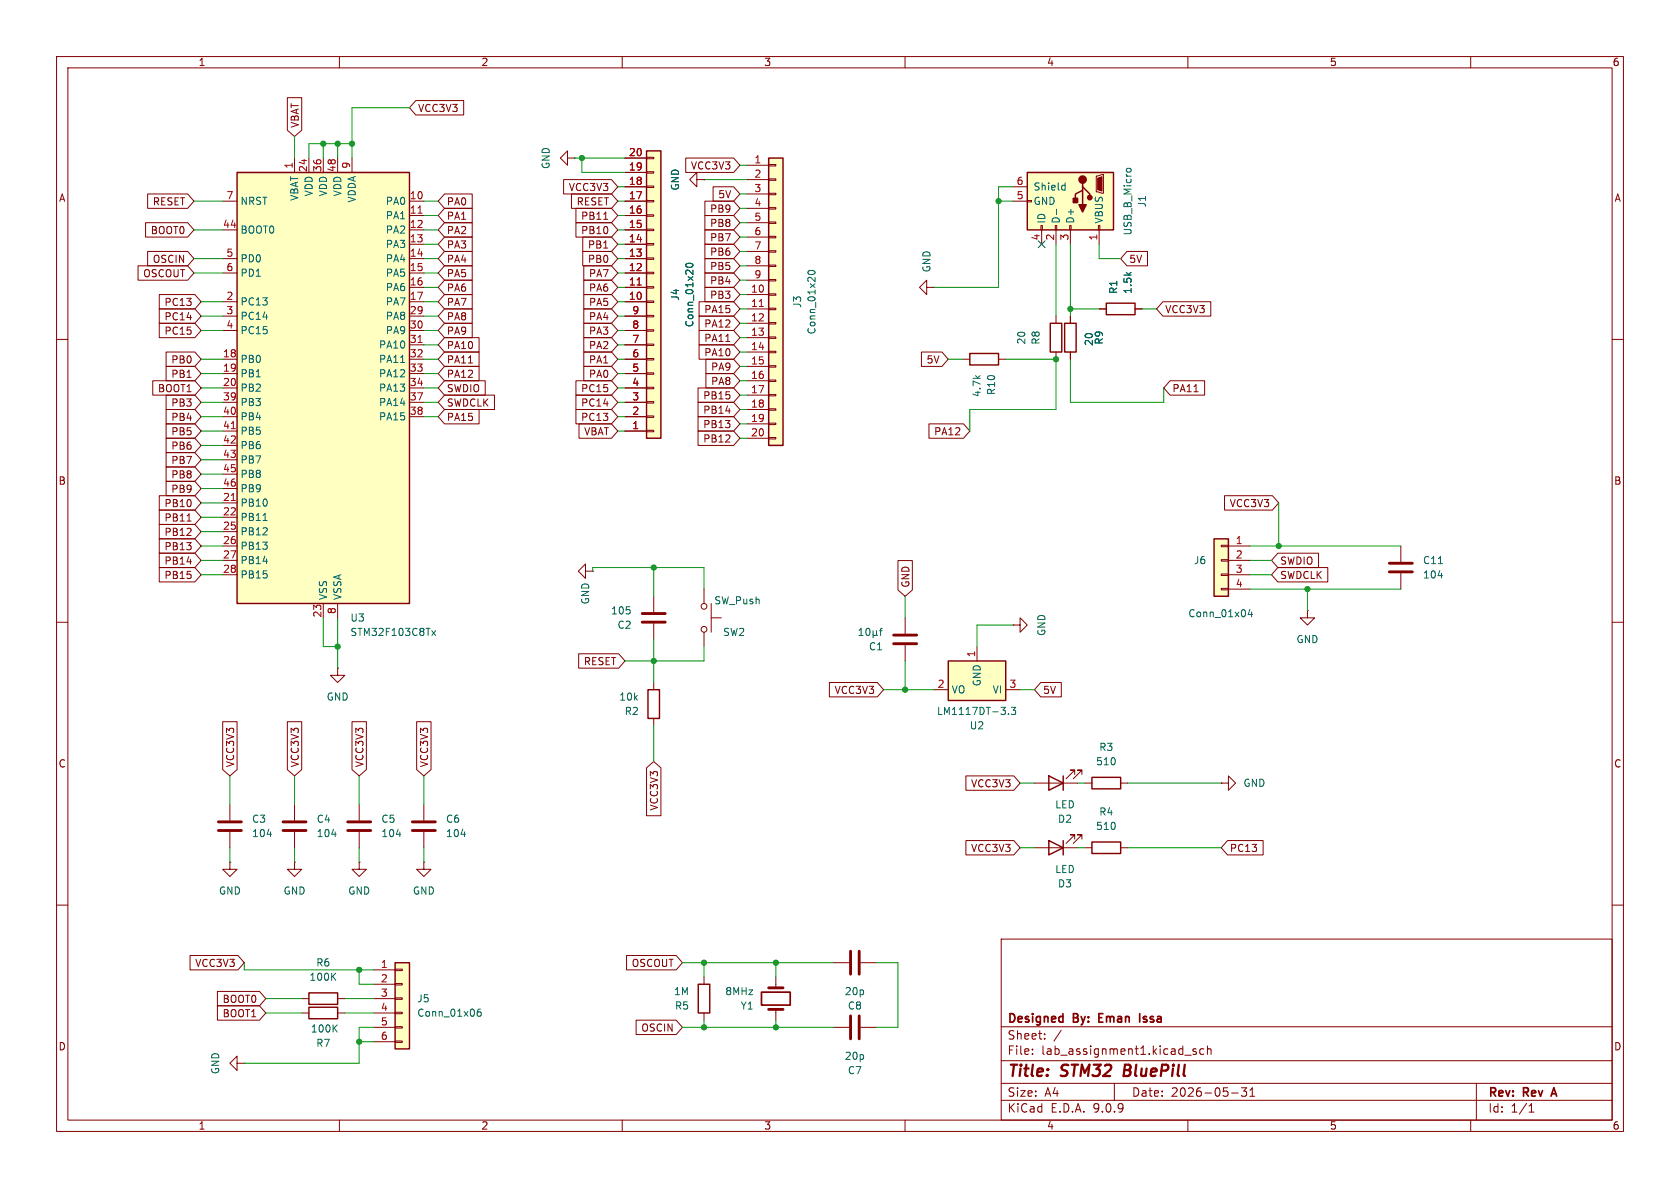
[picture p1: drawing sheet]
<svg xmlns="http://www.w3.org/2000/svg" width="297mm" height="210mm" viewBox="0 0 297 210" stroke-linecap="round" stroke-linejoin="round" font-family="sans-serif">
<g fill="none" stroke="#840000" stroke-width=".18">
<path d="M10 10h277v190h-277zM12 12h273v186h-273zM60 10v2M110 10v2M160 10v2M210 10v2M260 10v2M10 60h2M285 60h2M10 110h2M160 109.2v2.8M160 114v2.8"/>
<path d="M285 110h2M182.9 138.4h7.6M190 136.9v-.8h-.8h.8l-1.5 1.6M191.3 136.9v-.8h-.8h.8l-1.6 1.6M10 160h2M177 166h108v32h-108zM285 160h2M60 198v2M110 198v2M160 198v2M177 194.5h108M177 191.5h108"/>
<path d="M177 187.5h108M177 181.5h108M182.5 186.3v.1M182.5 185.5v.1M184.7 183.6v.1M184.7 182.8v.1M187.6 182.1l-1.3 2M197 191.5v3M209.5 186.5h1.1M210 198v2M211.5 185.5l-.4-.1-.2 .2 .1 .2 .5 .2v.3h-.6M212.8 185.5l-.4-.1-.3 .3v.4l.1 .2h.6"/>
<path d="M213.5 185.5l.2-.1 .3 .1 .1 .9M213.5 184.9v1.5M217.7 193.2h1.2M219.5 192.3h.9l-.5 .6 .4 .1v.7l-.2 .1h-.4l-.2-.1M221 193.8h.8M221 192.7l.4-.4v1.5M260 198v2M261 191.5v6.5M270.3 196.6h.9M270.3 195.5l.4-.4v1.5"/>
</g>
<path d="M194.3 179.9h.5M195 179.2h-.7v1.5h.7M201.5 179.2v1.5M202.2 179.8v.3M202.1 180.6l.2 .1M274.3 193.4h.8M274.7 192.3l-.5 1.5" fill="none" stroke="#840000" stroke-width=".3"/>
<path d="M198.9 188.2l-.3 2h.8" fill="none" stroke="#840000" stroke-width=".4"/>
<path d="M158 113.8h4.1M158 112.3h4.1" fill="none" stroke="#840000" stroke-width=".51"/>
<path d="M151.9 112.3h.7M151.9 111.4l.3-.3v1.2M153.3 111.1h.1a.68 .68 0 0 1 .4 .6 .68 .68 0 0 1-.4 .6 .84 .84 0 0 1-.1-1.2zM154.3 112.2l.2 .1h.3l.1-.1M154.3 111.5v1.3M154.9 112.2l.2 .1M154.9 111.5v.7M155.5 111.5h.5M156 111.1l-.3 .2v1" fill="none" stroke="#006464" stroke-width=".18"/>
<path d="M185.4 137.2l2.6 1.2-2.6 1.3zM188 137.2v2.5" fill="none" stroke="#840000" stroke-width=".25"/>
<path d="M181.6 30.5h15.2v10.1h-15.2z" fill="#ffffc2"/>
<path d="M181.6 30.5h15.2v10.1h-15.2zM191.4 32.4v.6l1.3 1.3v.6M191.4 33v.7l-1.3 .6v1.3M191.4 33.7v2.5M188.2 57.2h2v5h-2zM171.4 62.5h5.1v2h-5.1zM185.4 148.6l2.6 1.3-2.6 1.2zM188 148.6v2.5M54.6 175.5h5.1v2h-5.1z" fill="none" stroke="#840000" stroke-width=".25"/>
<g fill="none" stroke="#840000" stroke-width=".18">
<path d="M179.1 33h2.5M179.1 35.6h2.5M181.6 35.4h.8v.3h-.8zM184 39.9h.3v.7h-.3zM186.6 39.9h.2v.7h-.2zM189.1 39.9h.3v.7h-.3zM193.8 31.1l1.3-.2v3.3l-1.3-.3zM194.2 39.9h.2v.7h-.2zM184.1 40.6v2.6M186.7 40.6v2.6M189.2 40.6v2.6M189.2 55.9v1.3"/>
<path d="M194.3 40.6v2.6M170.2 63.5h1.2M176.5 63.5h1.3M189.2 62.2v1.3M59.7 118.1v1.3h1.3l-1.3 1.3-1.3-1.3h1.3M59.7 118.1h.1M231.1 108v1.2h1.3l-1.3 1.3-1.2-1.3h1.2M231.1 108h.1M40.6 142.2v2.8M40.6 147.1v2.8M52.1 142.2v2.8M52.1 147.1v2.8"/>
<path d="M182.9 149.9h7.6M190 148.3v-.7h-.8h.8l-1.5 1.5M191.3 148.3v-.7h-.8h.8l-1.6 1.5M53.3 176.5h1.3M59.7 176.5h1.3M137.2 172.7v1.9M137.2 178.4v1.9M147.3 170.2h2.8M152.1 170.2h2.8M147.3 181.6h2.8M152.1 181.6h2.8"/>
</g>
<path d="M194.1 31.5l.7-.3v2.6l-.7-.3z" fill="#840000" stroke="#840000" stroke-width=".18"/>
<g fill="#840000" stroke="#840000" stroke-width=".25">
<path d="M189.7 35.1h.8v.7h-.8z"/>
<path d="M190.8 36.2h1.2l-.6 1.3z"/>
<circle cx="191.4" cy="31.7" r=".63"/>
<circle cx="192.7" cy="34.9" r=".38"/>
</g>
<path d="M186.8 37v1M187.9 32.8h.4M188.3 32.3v1.3M188.3 33.5l-.4 .1M199.1 30.2l.1-.3 .2-.1h.4l.2 .4M47.2 147.5h.8M58.7 147.5h.7M58.8 172.6l.6 .7M59.4 172l-.8 .8" fill="none" stroke="#006464" stroke-width=".18"/>
<path d="M38.6 145.3h4.1M38.6 146.8h4.1M50 145.3h4.1M50 146.8h4.1M135.9 174.6h2.5M135.9 178.4h2.5M150.4 168.1v4.1M150.4 179.6v4M151.9 168.1v4.1M151.9 179.6v4" fill="none" stroke="#840000" stroke-width=".51"/>
<path d="M134.6 175.4h5.1v2.3h-5.1z" fill="none" stroke="#840000" stroke-width=".3"/>
<path d="M167.6 116.8h10.2v7h-10.2z" fill="#ffffc2"/>
<path d="M167.6 116.8h10.2v7h-10.2z" fill="none" stroke="#840000" stroke-width=".25"/>
<path d="M115.6 105.4v2.8M115.6 110.2v2.8M172.7 114.3v2.5M165.1 121.9h2.5M177.8 121.9h2.5M40.6 152.4v1.3h1.3l-1.3 1.2-1.2-1.2h1.2M40.6 152.4h.1M52.1 152.4v1.3h1.2l-1.2 1.2-1.3-1.2h1.3M52.1 152.4h.1" fill="none" stroke="#840000" stroke-width=".18"/>
<path d="M178.3 126.2v.1M178.8 125h.8l-.5 .5 .4 .1v.6l-.2 .1-.5-.1" fill="none" stroke="#006464" stroke-width=".18"/>
<path d="M113.5 110h4.1M113.5 108.5h4.1" fill="none" stroke="#840000" stroke-width=".51"/>
<path d="M214.6 95.3h2.6v10.1h-2.6z" fill="#ffffc2"/>
<path d="M195.6 53.6h5.1v2h-5.1zM214.6 95.3h2.6v10.1h-2.6z" fill="none" stroke="#840000" stroke-width=".25"/>
<g fill="none" stroke="#840000" stroke-width=".18">
<path d="M194.3 54.6h1.3M200.7 54.6h1.2M215.9 96.4h1.3v.2h-1.3zM215.9 98.9h1.3v.3h-1.3zM217.2 96.5h3.8M217.2 99.1h3.8M215.9 101.5h1.3v.2h-1.3zM215.9 104h1.3v.3h-1.3zM217.2 101.6h3.8M217.2 104.1h3.8M63.5 142.2v2.8M63.5 147.1v2.8"/>
<path d="M74.9 152.4v1.3h1.3l-1.3 1.2-1.2-1.2h1.2M74.9 152.4h.1"/>
</g>
<path d="M221 107.7l-.3 .9h.7M221.3 108.2v.8M70.1 147.5h.8" fill="none" stroke="#006464" stroke-width=".18"/>
<path d="M61.5 145.3h4M61.5 146.8h4" fill="none" stroke="#840000" stroke-width=".51"/>
<path d="M135.9 27.9h2.5v50.8h-2.5z" fill="#ffffc2"/>
<path d="M135.9 27.9h2.5v50.8h-2.5z" fill="none" stroke="#840000" stroke-width=".25"/>
<g fill="none" stroke="#840000" stroke-width=".18">
<path d="M132.1 29.2h3.8M132.1 31.8h3.8M132.1 34.3h3.8M132.1 36.8h3.8M132.1 39.4h3.8M135.9 29.1h1.3v.2h-1.3zM135.9 31.6h1.3v.3h-1.3zM135.9 34.2h1.3v.2h-1.3zM135.9 36.7h1.3v.3h-1.3zM135.9 39.2h1.3v.3h-1.3zM132.1 41.9h3.8M132.1 44.5h3.8"/>
<path d="M132.1 47h3.8M132.1 49.5h3.8M132.1 52.1h3.8M132.1 54.6h3.8M132.1 57.2h3.8M132.1 59.7h3.8M135.9 41.8h1.3v.2h-1.3zM135.9 44.3h1.3v.3h-1.3zM135.9 46.9h1.3v.2h-1.3zM135.9 49.4h1.3v.3h-1.3zM135.9 51.9h1.3v.3h-1.3zM135.9 54.5h1.3v.2h-1.3z"/>
<path d="M135.9 57h1.3v.3h-1.3zM135.9 59.6h1.3v.2h-1.3zM163.8 50.8v-1.3l-1.2 1.3 1.2 1.3v-1.3h1.3M165.1 50.8h.1M132.1 62.2h3.8M132.1 64.8h3.8M132.1 67.3h3.8M132.1 69.9h3.8M132.1 72.4h3.8M132.1 74.9h3.8M132.1 77.5h3.8M135.9 62.1h1.3v.3h-1.3z"/>
<path d="M135.9 64.6h1.3v.3h-1.3zM135.9 67.2h1.3v.2h-1.3zM135.9 69.7h1.3v.3h-1.3zM135.9 72.3h1.3v.2h-1.3zM135.9 74.8h1.3v.3h-1.3zM135.9 77.3h1.3v.3h-1.3zM247.6 96.5v2.8M179.1 110.5h1.2v-1.3l1.3 1.3-1.3 1.3v-1.3M179.1 110.5h.1M247.6 101.3v2.8M63.5 152.4v1.3h1.3l-1.3 1.2-1.3-1.2h1.3M63.5 152.4h.1"/>
<path d="M74.9 142.2v2.8M74.9 147.1v2.8"/>
</g>
<path d="M134.2 54.2h.8" fill="none" stroke="#a90000" stroke-width=".18"/>
<path d="M142.9 48a.75 .75 0 0 1 1.2 .2 .72 .72 0 0 1-1.3-.1zM254.3 99.6h.7M254.2 101.8h.8M81.5 147.5h.8" fill="none" stroke="#006464" stroke-width=".18"/>
<path d="M245.6 99.6h4.1M245.6 101.1h4.1M72.9 145.3h4.1M72.9 146.8h4.1" fill="none" stroke="#840000" stroke-width=".51"/>
<path d="M69.8 170.2h2.6v15.2h-2.6z" fill="#ffffc2"/>
<path d="M185.7 57.2h2v5h-2zM114.6 121.9h2v5.1h-2zM193 137.4h5.1v2h-5.1zM193 148.8h5.1v2.1h-5.1zM54.6 178.1h5.1v2h-5.1zM69.8 170.2h2.6v15.2h-2.6zM123.4 174h2.1v5.1h-2.1z" fill="none" stroke="#840000" stroke-width=".25"/>
<g fill="none" stroke="#840000" stroke-width=".18">
<path d="M186.7 55.9v1.3M186.7 62.2v1.3M103.5 101v-1.3l-1.3 1.3 1.3 1.2v-1.2h1.3M104.8 101h.1M124.5 104.1v2.6M124.5 111.8v2.5M125.7 109.2h1.8M125.7 106.7v5.1M115.6 120.7v1.2M115.6 127v1.3M191.8 138.4h1.2M198.1 138.4h1.3"/>
<path d="M215.9 138.4h1.3v-1.2l1.2 1.2-1.2 1.3v-1.3M215.9 138.4h.1M191.8 149.9h1.2M198.1 149.9h1.3M53.3 179.1h1.3M59.7 179.1h1.3M66 171.5h3.8M66 174h3.8M66 176.5h3.8M66 179.1h3.8M69.8 171.3h1.3v.3h-1.3zM69.8 173.9h1.3v.2h-1.3z"/>
<path d="M69.8 176.4h1.3v.3h-1.3zM69.8 178.9h1.3v.3h-1.3zM124.5 172.7v1.3M124.5 179.1v1.2M41.9 188v-1.3l-1.3 1.3 1.3 1.2v-1.2h1.3M43.2 188h.1M66 181.6h3.8M66 184.2h3.8M69.8 181.5h1.3v.2h-1.3zM69.8 184h1.3v.3h-1.3z"/>
<circle cx="124.5" cy="107.2" r=".51"/>
<circle cx="124.5" cy="111.3" r=".51"/>
</g>
<path d="M85 178.4h-.4a.86 .86 0 0 0 0 1.2l.4-.1 .1-.4-.3-.2h-.2l-.2 .2M59.1 181.7l.5 .7M59.6 181.2l-.7 .7" fill="none" stroke="#006464" stroke-width=".18"/>
<path d="M41.9 30.5h30.5v76.2h-30.5z" fill="#ffffc2"/>
<path d="M41.9 30.5h30.5v76.2h-30.5z" fill="none" stroke="#840000" stroke-width=".25"/>
<g fill="none" stroke="#840000" stroke-width=".18">
<path d="M39.4 35.6h2.5M52.1 27.9v2.6M54.6 27.9v2.6M57.1 27.9v2.6M59.7 27.9v2.6M62.2 27.9v2.6M72.4 35.6h2.5M72.4 38.1h2.5M39.4 40.6h2.5M39.4 45.7h2.5M39.4 48.3h2.5M39.4 53.3h2.5"/>
<path d="M39.4 55.9h2.5M39.4 58.4h2.5M72.4 40.6h2.5M72.4 45.7h2.5M72.4 48.3h2.5M72.4 53.3h2.5M72.4 55.9h2.5M72.4 58.4h2.5M72.4 43.2h2.5M72.4 50.8h2.5M39.4 63.5h2.5M39.4 66h2.5"/>
<path d="M39.4 68.6h2.5M39.4 71.1h2.5M39.4 73.7h2.5M39.4 76.2h2.5M39.4 78.7h2.5M72.4 63.5h2.5M72.4 66h2.5M72.4 68.6h2.5M72.4 71.1h2.5M72.4 73.7h2.5M72.4 61h2.5M39.4 81.3h2.5"/>
<path d="M39.4 83.8h2.5M39.4 86.4h2.5M39.4 88.9h2.5M39.4 91.4h2.5M39.4 94h2.5M39.4 96.5h2.5M39.4 99.1h2.5M39.4 101.6h2.5M57.1 106.7v2.5M59.7 106.7v2.5"/>
</g>
<path d="M73.9 37.7h.7M40.9 75.8h.7M73.9 60.5h.7M40.9 88.5h.7" fill="none" stroke="#a90000" stroke-width=".18"/>
<path d="M70.8 64.1h.7M46.5 92h.7M76.3 111.5l.7 .8M77 111.5l-.7 .8" fill="none" stroke="#006464" stroke-width=".18"/>
<path d="M114.3 26.7h2.5v50.8h-2.5z" fill="#ffffc2"/>
<path d="M114.3 26.7h2.5v50.8h-2.5z" fill="none" stroke="#840000" stroke-width=".25"/>
<g fill="none" stroke="#840000" stroke-width=".18">
<path d="M50.8 17.3h2.5v5.7l-1.2 1.1-1.3-1.1zM73.5 17.8h8.5v2.5h-8.5l-1.1-1.2zM25.7 39.4h7.5l1.1 1.2-1.1 1.3h-7.5zM26.1 34.3h7.1l1.1 1.3-1.1 1.2h-7.1zM78.6 39.4h4.9v2.5h-4.9l-1.1-1.3zM78.6 36.8h4.9v2.6h-4.9l-1.1-1.3zM78.6 34.3h4.9v2.5h-4.9l-1.1-1.2zM99.6 31.7h8.5l1.1 1.3-1.1 1.3h-8.5zM100.3 27.9v-1.2l-1.2 1.2 1.2 1.3v-1.3h1.3M101 34.3h7.1l1.1 1.3-1.1 1.2h-7.1zM101.6 27.9h.1M101.8 39.4h6.3l1.1 1.2-1.1 1.3h-6.3z"/>
<path d="M101.8 36.8h6.3l1.1 1.3-1.1 1.3h-6.3zM106.7 38.8h.7M110.5 38.1h3.8M110.5 35.6h3.8M110.5 33h3.8M110.5 30.5h3.8M110.5 27.9h3.8M114.3 38h1.3v.2h-1.3zM114.3 35.4h1.3v.3h-1.3zM114.3 32.9h1.3v.2h-1.3zM114.3 30.4h1.3v.2h-1.3zM114.3 27.8h1.3v.3h-1.3z"/>
<path d="M121.2 27.9h8.5l1.1 1.3-1.1 1.3h-8.5zM123.2 31.8v-1.3l-1.3 1.3 1.3 1.2v-1.2h1.3M124.5 31.8h.1M124.6 35.6h5.1l1.1 1.2-1.1 1.3h-5.1zM124.6 38.1h5.1l1.1 1.3-1.1 1.2h-5.1zM126.1 33h3.6l1.1 1.3-1.1 1.3h-3.6zM24.4 47h8.8l1.1 1.3-1.1 1.2h-8.8zM26.1 44.4h7.1l1.1 1.3-1.1 1.3h-7.1zM28.2 54.6h6.2l1.2 1.3-1.2 1.3h-6.2zM28.2 57.1h6.2l1.2 1.3-1.2 1.3h-6.2zM28.2 52.1h6.2l1.2 1.2-1.2 1.3h-6.2zM78.6 52.1h4.9v2.5h-4.9l-1.1-1.3z"/>
<path d="M78.6 57.1h4.9v2.6h-4.9l-1.1-1.3zM78.6 54.6h4.9v2.6h-4.9l-1.1-1.3zM78.6 59.7h6.1v2.5h-6.1l-1.1-1.2zM78.6 41.9h4.9v2.6h-4.9l-1.1-1.3zM78.6 49.5h4.9v2.6h-4.9l-1.1-1.3zM78.6 47h4.9v2.5h-4.9l-1.1-1.2zM78.6 44.4h4.9v2.6h-4.9l-1.1-1.3zM103 44.4h5.1l1.1 1.3-1.1 1.3h-5.1zM103 41.9h5.1l1.1 1.3-1.1 1.3h-5.1zM103.2 59.7h4.9l1.1 1.3-1.1 1.2h-4.9zM103.2 57.1h4.9l1.1 1.3-1.1 1.3h-4.9zM103.2 54.6h4.9l1.1 1.3-1.1 1.3h-4.9z"/>
<path d="M103.2 52.1h4.9l1.1 1.2-1.1 1.3h-4.9zM103.2 49.5h4.9l1.1 1.3-1.1 1.3h-4.9zM103.2 47h4.9l1.1 1.3-1.1 1.2h-4.9zM110.5 58.4h3.8M110.5 55.9h3.8M110.5 53.3h3.8M110.5 50.8h3.8M110.5 48.3h3.8M110.5 45.7h3.8M110.5 43.2h3.8M110.5 40.6h3.8M114.3 58.3h1.3v.2h-1.3z"/>
<path d="M114.3 55.8h1.3v.2h-1.3zM114.3 53.2h1.3v.3h-1.3zM114.3 50.7h1.3v.2h-1.3zM114.3 48.1h1.3v.3h-1.3zM114.3 45.6h1.3v.2h-1.3zM114.3 43.1h1.3v.2h-1.3zM114.3 40.5h1.3v.3h-1.3zM123.6 58.4h6.1l1.1 1.3-1.1 1.3h-6.1zM123.6 55.9h6.1l1.1 1.3-1.1 1.2h-6.1zM123.6 53.3h6.1l1.1 1.3-1.1 1.3h-6.1zM124.6 50.8h5.1l1.1 1.3-1.1 1.2h-5.1zM124.6 45.7h5.1l1.1 1.3-1.1 1.3h-5.1z"/>
<path d="M124.6 43.2h5.1l1.1 1.3-1.1 1.2h-5.1zM124.6 40.6h5.1l1.1 1.3-1.1 1.3h-5.1zM124.6 48.3h5.1l1.1 1.2-1.1 1.3h-5.1zM189.2 55.9v1.3M194.3 54.6h1.3M199.2 44.4h3.7v2.6h-3.7l-1.1-1.3zM200.7 54.6h1.2M205.6 53.3h8.5v2.6h-8.5l-1.1-1.3zM27 67.3h7.4l1.2 1.3-1.2 1.3h-7.4zM29.4 69.8h5l1.2 1.3-1.2 1.3h-5zM29.4 74.9h5l1.2 1.3-1.2 1.3h-5zM29.4 72.4h5l1.2 1.3-1.2 1.2h-5z"/>
<path d="M29.4 77.5h5l1.2 1.2-1.2 1.3h-5zM29.4 62.2h5l1.2 1.3-1.2 1.3h-5zM29.4 64.8h5l1.2 1.2-1.2 1.3h-5zM78.6 72.4h6.1v2.5h-6.1l-1.1-1.2zM78.6 69.8h8.8v2.6h-8.8l-1.1-1.3zM78.6 64.8h6.1v2.5h-6.1l-1.1-1.3zM78.6 67.3h7.2v2.6h-7.2l-1.1-1.3zM78.6 62.2h6.1v2.6h-6.1l-1.1-1.3zM82.8 64.2h.7M101.8 67.3h6.3l1.1 1.3-1.1 1.3h-6.3zM101.8 72.4h6.3l1.1 1.3-1.1 1.2h-6.3zM101.8 69.8h6.3l1.1 1.3-1.1 1.3h-6.3z"/>
<path d="M102.4 74.9h5.7l1.1 1.3-1.1 1.3h-5.7zM103.2 62.2h4.9l1.1 1.3-1.1 1.3h-4.9zM103.2 64.8h4.9l1.1 1.2-1.1 1.3h-4.9zM110.5 76.2h3.8M110.5 73.7h3.8M110.5 71.1h3.8M110.5 68.6h3.8M110.5 66h3.8M110.5 63.5h3.8M110.5 61h3.8M114.3 76.1h1.3v.2h-1.3zM114.3 73.5h1.3v.3h-1.3z"/>
<path d="M114.3 71h1.3v.2h-1.3zM114.3 68.5h1.3v.2h-1.3zM114.3 65.9h1.3v.3h-1.3zM114.3 63.4h1.3v.2h-1.3zM114.3 60.8h1.3v.3h-1.3zM123.4 68.6h6.3l1.1 1.3-1.1 1.2h-6.3zM123.4 76.2h6.3l1.1 1.3-1.1 1.2h-6.3zM123.4 71.1h6.3l1.1 1.3-1.1 1.3h-6.3zM123.4 73.7h6.3l1.1 1.2-1.1 1.3h-6.3zM123.6 61h6.1l1.1 1.2-1.1 1.3h-6.1zM124.8 66h4.9l1.1 1.3-1.1 1.3h-4.9zM124.8 63.5h4.9l1.1 1.3-1.1 1.2h-4.9z"/>
<path d="M128.3 60.4h.7M162.9 62.2h3.6l1.1 1.3-1.1 1.3h-3.6zM164.2 74.9h6.1l1.1 1.3-1.1 1.3h-6.1zM189.2 62.2v1.3M206.9 67.3h6.1v2.6h-6.1l-1.2-1.3zM211.1 69.3h.7M28.2 92.7h6.2l1.2 1.3-1.2 1.3h-6.2zM28.2 95.2h6.2l1.2 1.3-1.2 1.3h-6.2zM28.2 97.8h6.2l1.2 1.3-1.2 1.2h-6.2zM28.2 90.2h6.2l1.2 1.2-1.2 1.3h-6.2zM28.2 87.6h6.2l1.2 1.3-1.2 1.3h-6.2zM29.4 85.1h5l1.2 1.3-1.2 1.2h-5z"/>
<path d="M29.4 82.5h5l1.2 1.3-1.2 1.3h-5zM29.4 80h5l1.2 1.3-1.2 1.3h-5zM33.1 92.1h.7M158.7 99.1h2.6v5.2l-1.3 1.1-1.3-1.1zM216.5 87.6h8.4l1.2 1.3-1.2 1.3h-8.4zM225.9 97.8h7.2v2.5h-7.2l-1.1-1.2zM28.2 100.3h6.2l1.2 1.3-1.2 1.3h-6.2zM102.3 115.6h7.1l1.1 1.2-1.1 1.3h-7.1zM225.9 100.3h8.8v2.6h-8.8l-1.1-1.3zM39.4 127.6h2.5v8.4l-1.3 1.2-1.2-1.2zM50.8 127.6h2.5v8.4l-1.2 1.2-1.3-1.2zM62.2 127.6h2.6v8.4l-1.3 1.2-1.3-1.2z"/>
<path d="M73.7 127.6h2.5v8.4l-1.3 1.2-1.2-1.2zM114.3 135.7l1.3-1.1 1.2 1.1v8.5h-2.5zM146.6 120.6h8.5l1.1 1.3-1.1 1.3h-8.5zM170.8 137.2h8.4l1.1 1.2-1.1 1.3h-8.4zM184 120.6h3.6v2.6h-3.6l-1.1-1.3zM170.8 148.6h8.4l1.1 1.3-1.1 1.2h-8.4zM217 148.6h6.3v2.5h-6.3l-1.1-1.2zM33.6 168.9h8.5l1.1 1.3-1.1 1.3h-8.5zM38.4 177.8h7.5l1.1 1.3-1.1 1.2h-7.5zM38.4 175.3h7.5l1.1 1.2-1.1 1.3h-7.5zM110.8 168.9h8.7l1.1 1.3-1.1 1.3h-8.7zM112.5 180.3h7l1.1 1.3-1.1 1.3h-7z"/>
</g>
<path d="M112.6 50.4h.8" fill="none" stroke="#a90000" stroke-width=".18"/>
<path d="M121.3 46.7a.75 .75 0 0 1 1.2 .3 .72 .72 0 0 1-1.3-.2z" fill="none" stroke="#006464" stroke-width=".18"/>
<g fill="none" stroke="#009600" stroke-width=".18">
<path d="M72.4 19.1h-10.2v8.8M34.3 35.6h5.1M52.1 24.1v3.8M57.1 25.4v2.5M59.7 25.4v2.5M62.2 25.4h-7.6v2.5M74.9 35.6h2.6M74.9 38.1h2.6M101.6 27.9h8.9M102.9 27.9v2.6h7.6M109.2 35.6h1.3M109.2 33h1.3"/>
<path d="M109.2 38.1h1.3M124.5 31.8h7.6M130.8 36.8h1.3M130.8 34.3h1.3M130.8 29.2h1.3M130.8 39.4h1.3M176.5 35.6h2.6M179.1 33h-2.6v17.8h-11.4M34.3 45.7h5.1M34.3 48.3h5.1M34.3 40.6h5.1M35.6 55.9h3.8"/>
<path d="M35.6 58.4h3.8M35.6 53.3h3.8M74.9 55.9h2.6M74.9 58.4h2.6M74.9 45.7h2.6M74.9 53.3h2.6M74.9 48.3h2.6M74.9 40.6h2.6M74.9 50.8h2.6M74.9 43.2h2.6M109.2 55.9h1.3M109.2 58.4h1.3"/>
<path d="M109.2 45.7h1.3M109.2 53.3h1.3M109.2 48.3h1.3M109.2 40.6h1.3M109.2 50.8h1.3M109.2 43.2h1.3M130.8 54.6h1.3M130.8 59.7h1.3M130.8 47h1.3M130.8 49.5h1.3M130.8 44.5h1.3M130.8 41.9h1.3"/>
<path d="M130.8 52.1h1.3M130.8 57.2h1.3M186.7 43.2v12.7M189.2 54.6h5.1M189.2 43.2v12.7M194.3 43.2v2.5h3.8M201.9 54.6h2.6M35.6 63.5h3.8M35.6 78.7h3.8M35.6 73.7h3.8M35.6 71.1h3.8M35.6 76.2h3.8"/>
<path d="M35.6 68.6h3.8M35.6 66h3.8M74.9 63.5h2.6M74.9 61h2.6M74.9 73.7h2.6M74.9 71.1h2.6M74.9 68.6h2.6M74.9 66h2.6M109.2 63.5h1.3M109.2 61h1.3M109.2 73.7h1.3M109.2 71.1h1.3"/>
<path d="M109.2 76.2h1.3M109.2 68.6h1.3M109.2 66h1.3M130.8 67.3h1.3M130.8 64.8h1.3M130.8 62.2h1.3M130.8 72.4h1.3M130.8 69.9h1.3M130.8 77.5h1.3M130.8 74.9h1.3M167.6 63.5h2.6M177.8 63.5h8.9v8.9h-15.3v3.8"/>
<path d="M189.2 63.5v7.6h16.5v-2.5M35.6 83.8h3.8M35.6 81.3h3.8M35.6 88.9h3.8M35.6 86.4h3.8M35.6 96.5h3.8M35.6 91.4h3.8M35.6 94h3.8M35.6 99.1h3.8M221 96.5h26.6M221 99.1h3.8M226.1 88.9v7.6"/>
<path d="M35.6 101.6h3.8M57.1 109.2v5.1h2.6M59.7 109.2v8.9M104.8 101v-.7h19.7v3.8M115.6 100.3v5.1M115.6 113v7.7M124.5 114.3v2.5h-14M160 105.4v3.8M160 116.8v5.1M179.1 110.5h-6.4v3.8M221 104.1h26.6M221 101.6h3.8"/>
<path d="M231.1 104.1v3.9M40.6 137.2v5M52.1 137.2v5M63.5 137.2v5M74.9 137.2v5M115.6 128.3v6.3M156.2 121.9h8.9M180.3 138.4h2.6M180.3 121.9h2.6M190.5 138.4h1.3M199.4 138.4h16.5M40.6 149.9v2.5"/>
<path d="M52.1 149.9v2.5M63.5 149.9v2.5M74.9 149.9v2.5M180.3 149.9h2.6M190.5 149.9h1.3M199.4 149.9h16.5M43.2 170.2v1.3h22.8M47 179.1h6.3M47 176.5h6.3M61 179.1h5M61 176.5h5M63.5 171.5v2.5h2.5"/>
<path d="M120.6 170.2h26.7M124.5 170.2v2.5M137.2 170.2v2.5M154.9 170.2h3.8v11.4h-3.8M63.5 184.2h2.5M66 181.6h-2.5v6.4h-20.3M120.6 181.6h26.7M124.5 180.3v1.3M137.2 180.3v1.3"/>
</g>
<path d="M183.5 42.6l1.3 1.2M184.8 42.6l-1.3 1.2" fill="none" stroke="#000084" stroke-width=".18"/>
<g fill="#009600" stroke="#009600" stroke-width=".18">
<circle cx="59.7" cy="114.3" r=".46"/>
<circle cx="63.5" cy="171.5" r=".46"/>
<circle cx="63.5" cy="184.2" r=".46"/>
<circle cx="137.2" cy="170.2" r=".46"/>
<circle cx="137.2" cy="181.6" r=".46"/>
<circle cx="160" cy="121.9" r=".46"/>
<circle cx="176.5" cy="35.6" r=".46"/>
<circle cx="189.2" cy="54.6" r=".46"/>
<circle cx="186.7" cy="63.5" r=".46"/>
<circle cx="226.1" cy="96.5" r=".46"/>
<circle cx="231.1" cy="104.1" r=".46"/>
<circle cx="124.5" cy="181.6" r=".46"/>
<circle cx="115.6" cy="116.8" r=".46"/>
<circle cx="115.6" cy="100.3" r=".46"/>
<circle cx="124.5" cy="170.2" r=".46"/>
<circle cx="59.7" cy="25.4" r=".46"/>
<circle cx="57.1" cy="25.4" r=".46"/>
<circle cx="62.2" cy="25.4" r=".46"/>
<circle cx="102.9" cy="27.9" r=".46"/>
</g>
<g font-size="2.8" fill="#840000">
<text x="178" y="190.9">Title:</text>
<text x="187.7" y="190.9">STM32</text>
<text x="199.5" y="190.9">BluePill</text>
</g>
<g font-size="2.1" fill="#840000">
<text x="178" y="184">Sheet:</text>
<text x="178" y="181.2">Designed</text>
<text x="189.8" y="181.2">By:</text>
<text x="194.9" y="181.2">Eman</text>
<text x="202.7" y="181.2">Issa</text>
<text x="178" y="186.7">File:</text>
<text x="184.1" y="186.7">lab_assignment1.kicad_sch</text>
<text x="178" y="196.9">KiCad</text>
<text x="178" y="194.1">Size:</text>
<text x="184.7" y="194.1">A4</text>
<text x="185.7" y="196.9">E.D.A.</text>
<text x="193.3" y="196.9">9.0.9</text>
<text x="200" y="194.1">Date:</text>
<text x="207" y="194.1">2026-05-31</text>
<text x="263" y="194.3">Rev:</text>
<text x="263" y="196.9">Id:</text>
<text x="267.1" y="196.9">1/1</text>
<text x="269.4" y="194.3">Rev</text>
<text x="275.1" y="194.3">A</text>
</g>
<g font-size="1.8" fill="#840000">
<text x="35" y="11.9">1</text>
<text x="85" y="11.9">2</text>
<text x="135" y="11.9">3</text>
<text x="185" y="11.9">4</text>
<text x="235" y="11.9">5</text>
<text x="285" y="11.9">6</text>
<text x="53" y="22.7" transform="rotate(-90 53 22.7)">VBAT</text>
<text x="73.8" y="20">VCC3V3</text>
<text x="10.3" y="35.9">A</text>
<text x="100.5" y="34">VCC3V3</text>
<text x="122" y="30.2">VCC3V3</text>
<text x="126.9" y="35.2">5V</text>
<text x="285.3" y="35.9">A</text>
<text x="26.5" y="41.6">BOOT0</text>
<text x="26.9" y="36.5">RESET</text>
<text x="78.9" y="41.6">PA2</text>
<text x="78.9" y="39.1">PA1</text>
<text x="78.9" y="36.5">PA0</text>
<text x="101.8" y="36.5">RESET</text>
<text x="102.6" y="41.6">PB10</text>
<text x="102.6" y="39.1">PB11</text>
<text x="125.4" y="37.8">PB9</text>
<text x="125.4" y="40.3">PB8</text>
<text x="26.9" y="46.7">OSCIN</text>
<text x="78.9" y="44.1">PA3</text>
<text x="78.9" y="46.7">PA4</text>
<text x="103.8" y="46.7">PB0</text>
<text x="103.8" y="44.1">PB1</text>
<text x="125.4" y="47.9">PB5</text>
<text x="125.4" y="45.4">PB6</text>
<text x="125.4" y="42.9">PB7</text>
<text x="199.5" y="46.7">5V</text>
<text x="25.2" y="49.2">OSCOUT</text>
<text x="78.9" y="51.8">PA6</text>
<text x="78.9" y="49.2">PA5</text>
<text x="104" y="51.8">PA6</text>
<text x="104" y="49.2">PA7</text>
<text x="125.4" y="53">PB3</text>
<text x="125.4" y="50.5">PB4</text>
<text x="29" y="56.8">PC14</text>
<text x="29" y="59.4">PC15</text>
<text x="29" y="54.3">PC13</text>
<text x="78.9" y="54.3">PA7</text>
<text x="78.9" y="59.4">PA9</text>
<text x="78.9" y="56.8">PA8</text>
<text x="104" y="59.4">PA3</text>
<text x="104" y="56.8">PA4</text>
<text x="104" y="54.3">PA5</text>
<text x="124.4" y="58.1">PA12</text>
<text x="124.4" y="55.6">PA15</text>
<text x="205.9" y="55.6">VCC3V3</text>
<text x="30.2" y="64.5">PB0</text>
<text x="78.9" y="64.5">PA11</text>
<text x="78.9" y="61.9">PA10</text>
<text x="104" y="64.5">PA1</text>
<text x="104" y="61.9">PA2</text>
<text x="124.4" y="60.6">PA11</text>
<text x="124.4" y="63.2">PA10</text>
<text x="125.6" y="65.7">PA9</text>
<text x="163.7" y="64.5">5V</text>
<text x="27.8" y="69.5">BOOT1</text>
<text x="30.2" y="67">PB1</text>
<text x="78.9" y="67">PA12</text>
<text x="78.9" y="69.5">SWDIO</text>
<text x="102.6" y="69.5">PC15</text>
<text x="104" y="67">PA0</text>
<text x="124.2" y="70.8">PB15</text>
<text x="125.6" y="68.3">PA8</text>
<text x="207.2" y="69.5">PA11</text>
<text x="30.2" y="72.1">PB3</text>
<text x="30.2" y="77.2">PB5</text>
<text x="30.2" y="74.6">PB4</text>
<text x="78.9" y="74.6">PA15</text>
<text x="78.9" y="72.1">SWDCLK</text>
<text x="102.6" y="74.6">PC13</text>
<text x="102.6" y="72.1">PC14</text>
<text x="103.2" y="77.2">VBAT</text>
<text x="124.2" y="73.3">PB14</text>
<text x="124.2" y="75.9">PB13</text>
<text x="165" y="77.2">PA12</text>
<text x="30.2" y="79.7">PB6</text>
<text x="30.2" y="82.2">PB7</text>
<text x="124.2" y="78.4">PB12</text>
<text x="10.3" y="85.9">B</text>
<text x="29" y="89.9">PB10</text>
<text x="30.2" y="87.3">PB9</text>
<text x="30.2" y="84.8">PB8</text>
<text x="217.3" y="89.9">VCC3V3</text>
<text x="285.3" y="85.9">B</text>
<text x="29" y="94.9">PB12</text>
<text x="29" y="92.4">PB11</text>
<text x="29" y="97.5">PB13</text>
<text x="29" y="100">PB14</text>
<text x="226.2" y="100">SWDIO</text>
<text x="29" y="102.6">PB15</text>
<text x="161" y="104" transform="rotate(-90 161 104)">GND</text>
<text x="226.2" y="102.6">SWDCLK</text>
<text x="103.1" y="117.8">RESET</text>
<text x="147.4" y="122.9">VCC3V3</text>
<text x="184.3" y="122.9">5V</text>
<text x="10.3" y="135.9">C</text>
<text x="41.6" y="135.7" transform="rotate(-90 41.6 135.7)">VCC3V3</text>
<text x="53" y="135.7" transform="rotate(-90 53 135.7)">VCC3V3</text>
<text x="64.5" y="135.7" transform="rotate(-90 64.5 135.7)">VCC3V3</text>
<text x="75.9" y="135.7" transform="rotate(-90 75.9 135.7)">VCC3V3</text>
<text x="285.3" y="135.9">C</text>
<text x="116.5" y="143.4" transform="rotate(-90 116.5 143.4)">VCC3V3</text>
<text x="171.6" y="139.4">VCC3V3</text>
<text x="171.6" y="150.8">VCC3V3</text>
<text x="217.3" y="150.8">PC13</text>
<text x="34.4" y="171.1">VCC3V3</text>
<text x="111.6" y="171.1">OSCOUT</text>
<text x="39.2" y="177.5">BOOT0</text>
<text x="10.3" y="185.9">D</text>
<text x="39.2" y="180">BOOT1</text>
<text x="113.3" y="182.6">OSCIN</text>
<text x="285.3" y="185.9">D</text>
<text x="35" y="199.9">1</text>
<text x="85" y="199.9">2</text>
<text x="135" y="199.9">3</text>
<text x="185" y="199.9">4</text>
<text x="235" y="199.9">5</text>
<text x="285" y="199.9">6</text>
</g>
<g font-size="1.8" fill="#a90000">
<text x="51.8" y="29.9" transform="rotate(-90 51.8 29.9)">1</text>
<text x="62" y="29.9" transform="rotate(-90 62 29.9)">9</text>
<text x="111.1" y="27.7">20</text>
<text x="133.3" y="29">1</text>
<text x="39.9" y="35.3">7</text>
<text x="54.4" y="30.5" transform="rotate(-90 54.4 30.5)">24</text>
<text x="56.9" y="30.5" transform="rotate(-90 56.9 30.5)">36</text>
<text x="59.4" y="30.5" transform="rotate(-90 59.4 30.5)">48</text>
<text x="72.3" y="35.3">10</text>
<text x="111.1" y="35.3">17</text>
<text x="111.1" y="32.8">18</text>
<text x="111.1" y="30.2">19</text>
<text x="133.3" y="31.5">2</text>
<text x="133.3" y="34">3</text>
<text x="179.6" y="32.8">6</text>
<text x="179.6" y="35.3">5</text>
<text x="39.3" y="40.4">44</text>
<text x="72.3" y="37.8">11</text>
<text x="72.3" y="40.4">12</text>
<text x="111.1" y="40.4">15</text>
<text x="111.1" y="37.8">16</text>
<text x="133.3" y="36.6">4</text>
<text x="133.3" y="39.1">5</text>
<text x="133.3" y="41.7">6</text>
<text x="39.9" y="45.5">5</text>
<text x="72.3" y="42.9">13</text>
<text x="72.3" y="45.5">14</text>
<text x="111.1" y="45.5">13</text>
<text x="111.1" y="42.9">14</text>
<text x="133.3" y="44.2">7</text>
<text x="133.3" y="46.7">8</text>
<text x="183.9" y="42.6" transform="rotate(-90 183.9 42.6)">4</text>
<text x="186.4" y="42.6" transform="rotate(-90 186.4 42.6)">2</text>
<text x="189" y="42.6" transform="rotate(-90 189 42.6)">3</text>
<text x="194.1" y="42.6" transform="rotate(-90 194.1 42.6)">1</text>
<text x="39.9" y="48">6</text>
<text x="39.9" y="53.1">2</text>
<text x="72.3" y="48">15</text>
<text x="72.3" y="50.5">16</text>
<text x="72.3" y="53.1">17</text>
<text x="111.1" y="53.1">10</text>
<text x="111.1" y="50.5">11</text>
<text x="111.1" y="48">12</text>
<text x="132.7" y="51.8">10</text>
<text x="133.3" y="49.3">9</text>
<text x="39.9" y="55.6">3</text>
<text x="39.9" y="58.2">4</text>
<text x="72.3" y="55.6">29</text>
<text x="72.3" y="58.2">30</text>
<text x="111.7" y="58.2">8</text>
<text x="111.7" y="55.6">9</text>
<text x="132.7" y="54.4">11</text>
<text x="132.7" y="56.9">12</text>
<text x="132.7" y="59.4">13</text>
<text x="39.3" y="63.2">18</text>
<text x="39.3" y="65.8">19</text>
<text x="72.3" y="60.7">31</text>
<text x="72.3" y="63.2">32</text>
<text x="72.3" y="65.8">33</text>
<text x="111.7" y="65.8">5</text>
<text x="111.7" y="63.2">6</text>
<text x="111.7" y="60.7">7</text>
<text x="132.7" y="62">14</text>
<text x="132.7" y="64.5">15</text>
<text x="39.3" y="68.3">20</text>
<text x="39.3" y="70.9">39</text>
<text x="72.3" y="68.3">34</text>
<text x="72.3" y="70.9">37</text>
<text x="111.7" y="70.9">3</text>
<text x="111.7" y="68.3">4</text>
<text x="132.7" y="67.1">16</text>
<text x="132.7" y="69.6">17</text>
<text x="39.3" y="73.4">40</text>
<text x="39.3" y="75.9">41</text>
<text x="72.3" y="73.4">38</text>
<text x="111.7" y="75.9">1</text>
<text x="111.7" y="73.4">2</text>
<text x="132.7" y="72.1">18</text>
<text x="132.7" y="74.7">19</text>
<text x="132.7" y="77.2">20</text>
<text x="39.3" y="78.5">42</text>
<text x="39.3" y="81">43</text>
<text x="39.3" y="83.6">45</text>
<text x="39.3" y="86.1">46</text>
<text x="39.3" y="88.6">21</text>
<text x="39.3" y="91.2">22</text>
<text x="39.3" y="93.7">25</text>
<text x="39.3" y="96.3">26</text>
<text x="39.3" y="98.8">27</text>
<text x="39.3" y="101.3">28</text>
<text x="218.4" y="96.3">1</text>
<text x="218.4" y="98.8">2</text>
<text x="218.4" y="101.3">3</text>
<text x="218.4" y="103.9">4</text>
<text x="56.9" y="109.3" transform="rotate(-90 56.9 109.3)">23</text>
<text x="59.4" y="108.7" transform="rotate(-90 59.4 108.7)">8</text>
<text x="172.5" y="116.3" transform="rotate(-90 172.5 116.3)">1</text>
<text x="165.7" y="121.7">2</text>
<text x="178.4" y="121.7">3</text>
<text x="67.2" y="171.2">1</text>
<text x="67.2" y="173.7">2</text>
<text x="67.2" y="176.3">3</text>
<text x="67.2" y="178.8">4</text>
<text x="67.2" y="181.4">5</text>
<text x="67.2" y="183.9">6</text>
</g>
<g font-size="1.8" fill="#006464">
<text x="97.4" y="30" transform="rotate(-90 97.4 30)">GND</text>
<text x="52.9" y="35.6" transform="rotate(-90 52.9 35.6)">VBAT</text>
<text x="55.5" y="34.8" transform="rotate(-90 55.5 34.8)">VDD</text>
<text x="58" y="34.8" transform="rotate(-90 58 34.8)">VDD</text>
<text x="60.6" y="34.8" transform="rotate(-90 60.6 34.8)">VDD</text>
<text x="63.1" y="35.9" transform="rotate(-90 63.1 35.9)">VDDA</text>
<text x="120.2" y="33.8" transform="rotate(-90 120.2 33.8)">GND</text>
<text x="182.6" y="33.9">Shield</text>
<text x="42.4" y="36.4">NRST</text>
<text x="42.4" y="41.5">BOOT0</text>
<text x="68.1" y="36.4">PA0</text>
<text x="68.1" y="39">PA1</text>
<text x="68.1" y="41.5">PA2</text>
<text x="182.6" y="36.4">GND</text>
<text x="185" y="39.6" transform="rotate(-90 185 39.6)">ID</text>
<text x="187.6" y="39.6" transform="rotate(-90 187.6 39.6)">D-</text>
<text x="190.1" y="39.6" transform="rotate(-90 190.1 39.6)">D+</text>
<text x="195.2" y="39.6" transform="rotate(-90 195.2 39.6)">VBUS</text>
<text x="200.3" y="41.7" transform="rotate(-90 200.3 41.7)">USB_B_Micro</text>
<text x="202.8" y="36.8" transform="rotate(-90 202.8 36.8)">J1</text>
<text x="42.4" y="46.6">PD0</text>
<text x="68.1" y="44">PA3</text>
<text x="68.1" y="46.6">PA4</text>
<text x="42.4" y="49.1">PD1</text>
<text x="68.1" y="49.1">PA5</text>
<text x="68.1" y="51.7">PA6</text>
<text x="120.2" y="53.3" transform="rotate(-90 120.2 53.3)">J4</text>
<text x="164.7" y="48.3" transform="rotate(-90 164.7 48.3)">GND</text>
<text x="197.7" y="52.1" transform="rotate(-90 197.7 52.1)">R1</text>
<text x="200.3" y="52.1" transform="rotate(-90 200.3 52.1)">1.5k</text>
<text x="42.4" y="54.2">PC13</text>
<text x="42.4" y="56.7">PC14</text>
<text x="42.4" y="59.3">PC15</text>
<text x="68.1" y="54.2">PA7</text>
<text x="68.1" y="56.7">PA8</text>
<text x="68.1" y="59.3">PA9</text>
<text x="122.8" y="57.9" transform="rotate(-90 122.8 57.9)">Conn_01x20</text>
<text x="141.8" y="54.5" transform="rotate(-90 141.8 54.5)">J3</text>
<text x="144.4" y="59.2" transform="rotate(-90 144.4 59.2)">Conn_01x20</text>
<text x="42.4" y="64.4">PB0</text>
<text x="66.9" y="61.8">PA10</text>
<text x="66.9" y="64.4">PA11</text>
<text x="181.5" y="61" transform="rotate(-90 181.5 61)">20</text>
<text x="184" y="61" transform="rotate(-90 184 61)">R8</text>
<text x="193.4" y="61.3" transform="rotate(-90 193.4 61.3)">20</text>
<text x="195.2" y="61" transform="rotate(-90 195.2 61)">R9</text>
<text x="42.4" y="66.9">PB1</text>
<text x="42.4" y="69.4">PB2</text>
<text x="42.4" y="72">PB3</text>
<text x="66.9" y="66.9">PA12</text>
<text x="66.9" y="69.4">PA13</text>
<text x="66.9" y="72">PA14</text>
<text x="173.6" y="70.3" transform="rotate(-90 173.6 70.3)">4.7k</text>
<text x="176.1" y="69.9" transform="rotate(-90 176.1 69.9)">R10</text>
<text x="42.4" y="74.5">PB4</text>
<text x="42.4" y="77.1">PB5</text>
<text x="66.9" y="74.5">PA15</text>
<text x="42.4" y="79.6">PB6</text>
<text x="42.4" y="82.1">PB7</text>
<text x="42.4" y="84.7">PB8</text>
<text x="42.4" y="87.2">PB9</text>
<text x="42.4" y="89.8">PB10</text>
<text x="42.4" y="92.3">PB11</text>
<text x="42.4" y="94.8">PB12</text>
<text x="42.4" y="97.4">PB13</text>
<text x="42.4" y="99.9">PB14</text>
<text x="211" y="99.9">J6</text>
<text x="251.5" y="99.9">C11</text>
<text x="42.4" y="102.5">PB15</text>
<text x="58" y="106.2" transform="rotate(-90 58 106.2)">VSS</text>
<text x="60.6" y="106.2" transform="rotate(-90 60.6 106.2)">VSSA</text>
<text x="104.4" y="107" transform="rotate(-90 104.4 107)">GND</text>
<text x="126.2" y="107">SW_Push</text>
<text x="251.5" y="102.5">104</text>
<text x="61.8" y="110.1">U3</text>
<text x="61.8" y="112.6">STM32F103C8Tx</text>
<text x="107.9" y="108.8">105</text>
<text x="109.1" y="111.4">C2</text>
<text x="127.7" y="112.6">SW2</text>
<text x="185" y="112.5" transform="rotate(-90 185 112.5)">GND</text>
<text x="210" y="109.3">Conn_01x04</text>
<text x="229.1" y="113.9">GND</text>
<text x="153.5" y="115.2">C1</text>
<text x="57.7" y="124.1">GND</text>
<text x="109.4" y="124.1">10k</text>
<text x="168.1" y="122.8">VO</text>
<text x="173.6" y="121.4" transform="rotate(-90 173.6 121.4)">GND</text>
<text x="175.4" y="122.8">VI</text>
<text x="110.3" y="126.6">R2</text>
<text x="165.5" y="126.6">LM1117DT-3.3</text>
<text x="171.3" y="129.1">U2</text>
<text x="193.7" y="135.5">510</text>
<text x="194.2" y="132.9">R3</text>
<text x="186.5" y="143.1">LED</text>
<text x="219.7" y="139.3">GND</text>
<text x="44.5" y="145.6">C3</text>
<text x="44.5" y="148.2">104</text>
<text x="55.9" y="145.6">C4</text>
<text x="55.9" y="148.2">104</text>
<text x="67.3" y="145.6">C5</text>
<text x="67.3" y="148.2">104</text>
<text x="78.7" y="145.6">C6</text>
<text x="78.7" y="148.2">104</text>
<text x="186.9" y="145.6">D2</text>
<text x="193.7" y="146.9">510</text>
<text x="194.2" y="144.4">R4</text>
<text x="186.5" y="154.5">LED</text>
<text x="38.6" y="158.3">GND</text>
<text x="50" y="158.3">GND</text>
<text x="61.5" y="158.3">GND</text>
<text x="72.9" y="158.3">GND</text>
<text x="186.9" y="157.1">D3</text>
<text x="54.6" y="173.6">100K</text>
<text x="55.8" y="171">R6</text>
<text x="73.7" y="177.4">J5</text>
<text x="73.7" y="179.9">Conn_01x06</text>
<text x="119" y="176.1">1M</text>
<text x="119.2" y="178.7">R5</text>
<text x="128.1" y="176.1">8MHz</text>
<text x="130.8" y="178.7">Y1</text>
<text x="149.2" y="176.1">20p</text>
<text x="149.8" y="178.7">C8</text>
<text x="54.9" y="182.7">100K</text>
<text x="55.8" y="185.3">R7</text>
<text x="39" y="190" transform="rotate(-90 39 190)">GND</text>
<text x="149.2" y="187.6">20p</text>
<text x="149.8" y="190.1">C7</text>
</g>
</svg>
